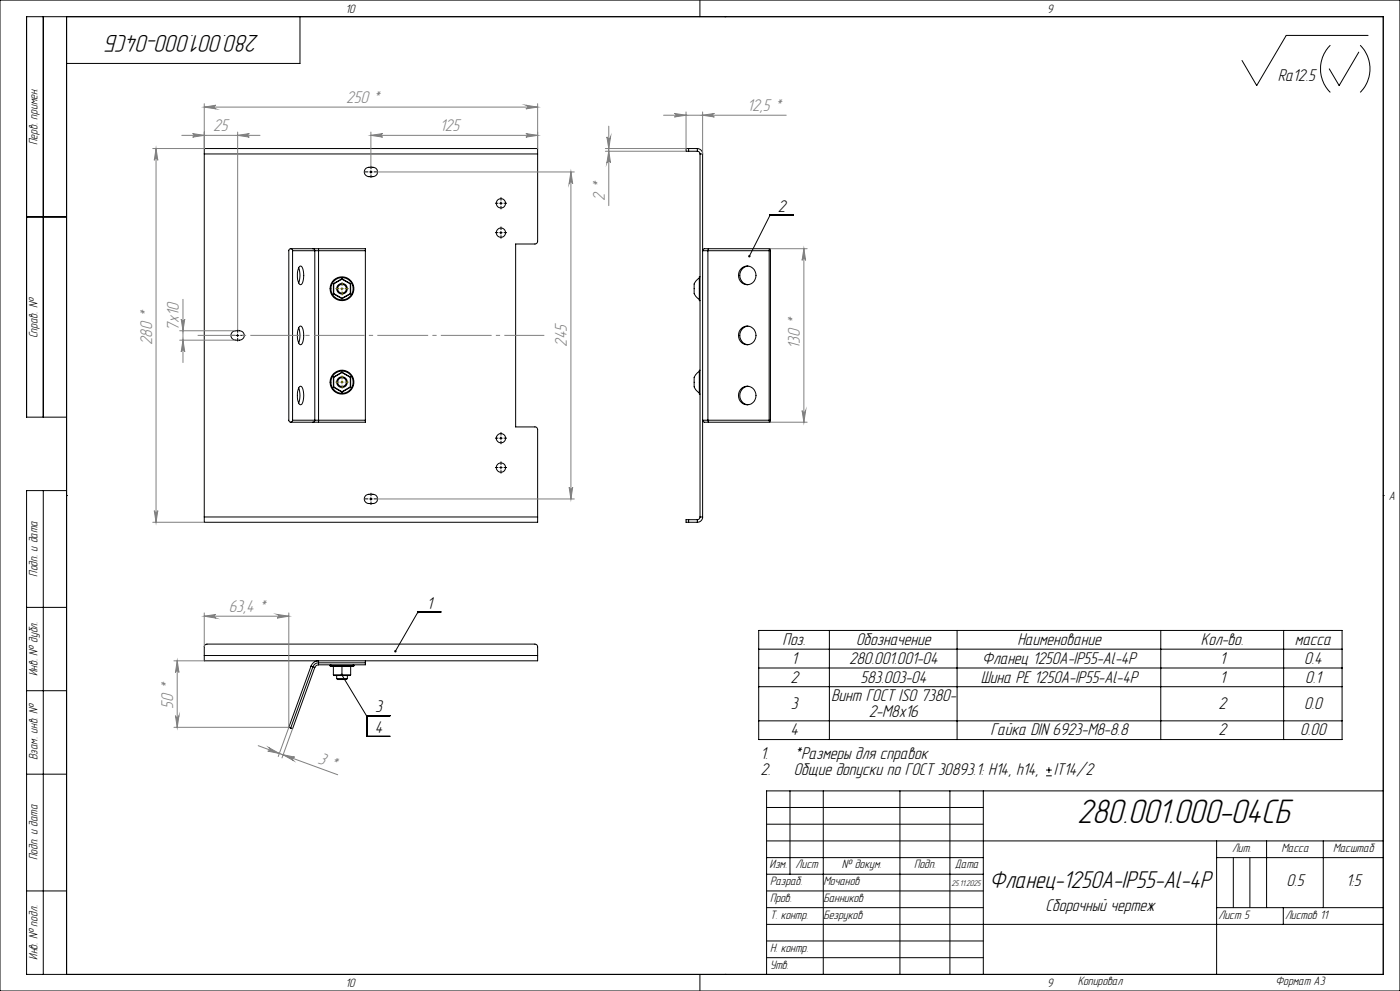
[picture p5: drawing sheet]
<svg xmlns="http://www.w3.org/2000/svg" width="420mm" height="297mm" viewBox="0 0 420 297" stroke-linecap="round" stroke-linejoin="round" font-family="sans-serif">
<g fill="none" stroke="#000" stroke-width=".3">
<path d="M0 0h420v297h-420zM13 5v120M20 5v287M90 5v14h-70M210 0v5M217.5 5h.1M399.1 13.5a10 10 0 0 0 0 14.2M407.6 15.6l-5.9 10-2.9-5M408.1 13.5a10 10 0 0 1 0 14.2M410.4 10.6h-24.5l-8.9 15-4.4-7.5M61.3 46.1v-1.6h100v1.6M61.3 46.1h100"/>
<path d="M61.3 46.1v108.8M109.8 50.4a2.69 2.69 0 0 1 3.3 .4 1.41 1.41 0 0 1-1.2 2.1 2.16 2.16 0 0 1-2.4-.7 1.4 1.4 0 0 1 .3-1.8zM110.9 51.5h.8M111.3 51.1v.8M161.3 46.1v26.4l-.7 .6h-5.9v54.8h5.8a.78 .78 0 0 1 .8 .8v26.2M206.6 44.5h-.8v.8h.8M206.6 44.5h2.6M206.6 44.5v.8M206.6 45.3h2.6M209.2 44.5a1.63 1.63 0 0 1 1.6 1.6M209.2 45.3l.7 .4 .1 .4M209.2 44.5v.8"/>
<path d="M210 46.1h.8M210 46.1v108.8M210.8 46.1v108.8M8 65h12M87.2 74.5l-.6 .5v51l.6 .5M87.2 74.5l.5 .3 .1 .3M87.2 74.5h6.7M87.8 75.1v50.8M87.8 75.1h6.6M90 79.8l.2-.1a3.5 3.5 0 0 1 .9 3.4l-.3 1.6-.6 .6a3.6 3.6 0 0 1-1-3.4l.4-1.5zM93.9 74.5l.5 .3v.3M93.9 74.5h1.7"/>
<path d="M94.4 75.1h1.2M94.4 75.1v50.8M95.6 74.5v.6M95.6 74.5h14v.6M95.6 75.1h14M95.6 75.1v50.8M109.6 75.1v50.8M149.9 69.7h.8M149.9 60.9h.8M150.3 60.5v.8M150.3 69.3v.8M212.4 75.1h18.4"/>
<path d="M212.4 75.1v50.8M212.6 74.5l-.2 .6M212.6 74.5a1.34 1.34 0 0 0-1.8 .6h1.6M212.6 74.5h18.4M224.4 79.7a2.83 2.83 0 0 0-2.5 2.8 2.83 2.83 0 0 0 2.5 2.8M230.8 75.1v50.8M231 74.5l-.2 .6M231 74.5l.1 .4v51.2l-.1 .4M231 64.6h.1M231 64.4h6.9M231 64.6l-6.2 12.2M69.8 99.4a2.65 2.65 0 0 1 3.3 .4 1.41 1.41 0 0 1-1.2 2.1 2.19 2.19 0 0 1-2.4-.7 1.4 1.4 0 0 1 .3-1.8z"/>
<path d="M89.6 80.3a6.9 6.9 0 0 1 0 4.5M89.6 98.3a6.8 6.8 0 0 1 0 4.5M90 97.8l.2-.1a3.5 3.5 0 0 1 .9 3.4l-.3 1.6-.6 .6a3.6 3.6 0 0 1-1-3.4l.4-1.5zM100 85v3M100 85l.1 .1M100 88l2.6 1.5M100.1 85.1v2.9M100.1 88l2.5 1.4M100.1 88h-.1M102.6 83.5v.2M102.6 89.4v.1M102.6 83.7l-2.5 1.4"/>
<path d="M102.6 83.5l-2.6 1.5M102.6 83.7l2.5 1.4M102.6 83.5l2.6 1.5M105.1 85.1v2.9M105.1 88l-2.5 1.4M105.1 88h.1M105.2 85v3M105.2 88l-2.6 1.5M105.2 85l-.1 .1M209.8 83.3l-.7 .6a2.46 2.46 0 0 0-.9 2.6 2.77 2.77 0 0 0 1.6 3.2M210 83h-.2v7.1h.2M222.1 98.8a2.74 2.74 0 0 1 4.4 .4 2.74 2.74 0 0 1-1.7 4.1 2.78 2.78 0 0 1-2.9-1.4 2.78 2.78 0 0 1 .2-3.1z"/>
<path d="M222.1 80.8a2.74 2.74 0 0 1 4.4 .4 2.74 2.74 0 0 1-1.7 4.1 2.78 2.78 0 0 1-2.9-1.4 2.78 2.78 0 0 1 .2-3.1zM224.4 97.8a2.81 2.81 0 0 0-2.5 2.7 2.81 2.81 0 0 0 2.5 2.8M70.9 100.5h.8M71.3 100.1v.8M89.6 116.3a6.8 6.8 0 0 1 0 4.5M89.7 116l.5-.3a3.8 3.8 0 0 1 .8 4.1l-.4 1.3a.49 .49 0 0 1-.9 0 6.3 6.3 0 0 1 0-5.1zM100 113l.1 .1M100 113v3M100 116l2.6 1.5M100.1 113.1v2.9M100.1 116h-.1M100.1 116l2.5 1.4"/>
<path d="M102.6 111.7l2.5 1.4M102.6 111.5v.2M102.6 117.4v.1M102.6 111.5l2.6 1.5M102.6 111.7l-2.5 1.4M102.6 111.5l-2.6 1.5M105.1 116l-2.5 1.4M105.1 116h.1M105.1 113.1v2.9M105.2 113l-.1 .1M105.2 116l-2.6 1.5M105.2 113v3"/>
<path d="M209.8 111.3l-.7 .6a2.53 2.53 0 0 0-.9 2.6 2.81 2.81 0 0 0 1.6 3.3M210 111h-.2v7.1h.2M222.5 116.3a2.68 2.68 0 0 1 3.7 .6 2.68 2.68 0 0 1-.4 3.7 2.68 2.68 0 0 1-3.7-.3 2.97 2.97 0 0 1 .4-4zM224.4 115.7a2.81 2.81 0 0 0-2.5 2.8 2.81 2.81 0 0 0 2.5 2.8M20 125h-12v-120h407v287h-407v-145h12M87.2 126.5h6.7M87.8 125.9l-.2 .5-.4 .1M87.8 125.9h6.6M93.9 126.5h1.7M94.4 125.9l-.1 .5-.4 .1M94.4 125.9h1.2M95.6 125.9v.6"/>
<path d="M95.6 125.9h14M109.6 125.9v.6h-14M149.9 131.3h.8M150.3 130.9v.8M150.3 139.7v.8M212.4 125.9l.2 .6M212.4 125.9h-1.5a.73 .73 0 0 0 .4 .7 .73 .73 0 0 0 .8-.1h.5M212.4 125.9h18.4M212.6 126.5h18.4M230.8 125.9l.2 .6M13 147v145M20 148.5h.1"/>
<path d="M61.3 154.9v1.6h100v-1.6M61.3 154.9h100M109.8 148.4a2.69 2.69 0 0 1 3.3 .4 1.38 1.38 0 0 1-1.2 2.1 2.09 2.09 0 0 1-2.4-.7 1.4 1.4 0 0 1 .3-1.8zM110.9 149.5h.8M111.3 149.1v.8M149.9 140.1h.8M206.6 155.7h-.8v.8h.8M206.6 156.5h2.6M206.6 155.7v.8M206.6 155.7h2.6M209.2 155.7v.8M210 154.9l-.3 .7-.5 .1"/>
<path d="M210 154.9h.8M210.8 154.9a1.57 1.57 0 0 1-1.6 1.6M415 148.5h.1M8 182h12M61.3 196.5v-2.8l.3-.5 .5-.2h98.4l.7 .5 .1 3M61.3 196.5v1.5h100v-1.5M61.3 196.5h100M93.3 199.6l.6 .2M93.3 199.6l-6.7 18.4 .6 .2M93.9 199.8l.5 .2M93.9 199.8l-6.7 18.4M95.6 198.6a1.79 1.79 0 0 0-1.7 1.2"/>
<path d="M95.6 198.6v.6M95.6 199.2l-.7 .3-.5 .5M95.6 198.6v-.4a2.08 2.08 0 0 0-2.3 1.4M95.6 198.6h14M99 199.5l.2 .2h6.8l.2-.2M99 199.5h7.2M99.3 199.2l-.3 .3M100 199.7v2.5M102.6 199.7v2.8M105.2 199.7v2.5M105.9 199.2l.3 .3M109.6 198v.6"/>
<path d="M109.6 198.6v.6h-14M125.3 183.6h.1M125.3 183.4h7M125.3 183.6l-6.7 11.6M227.6 188.9h175v32.7h-175zM227.6 194.6h175M248.8 188.9v32.7M287.1 188.9v32.7M348.2 188.9v32.7M385.1 188.9v32.7M8 207h12M94.4 200l-6.6 18.4-.6-.2"/>
<path d="M100 202.2h5.2M100 202.2l.1 .3h5l.1-.3M101 203.4h3.2M101 203.4l.3 .3h.6a3.2 3.2 0 0 0 2.3-.3M101 202.5v.9M102.5 202.2l7.6 12.5M104.2 202.5v.9M110.1 214.7h.1M110.1 214.5h6.9M110.1 214.5v6.2M227.6 200.2h175M227.6 205.8h175"/>
<path d="M227.6 216h175M8 232h12M110.1 220.7h6.9M237 237v25M247 237v55M270 237v55M285 237v55M295 237v55M313.8 232.5h1.7M313.8 230.8h1.7M314.7 229.9v1.8M415 237h-185v55"/>
<path d="M230 242h65M230 247h65M230 252h185M230 257h65M365 252v40M365 257h50M370 257v15M375 257v15M380 252v20M397 252v20M8 267h12M230 267h65"/>
<path d="M230 272h65M230 277h185M230 262h65M365 272h50M385 272v5M210 292v5M217.5 292h.1M230 282h65M230 287h65"/>
<circle cx="150.3" cy="69.7" r="1.41"/>
<circle cx="150.3" cy="60.9" r="1.41"/>
<circle cx="102.6" cy="86.5" r="1.59"/>
<circle cx="102.6" cy="86.5" r="3.6"/>
<circle cx="102.6" cy="86.6" r="1.32"/>
<circle cx="102.6" cy="86.5" r="3.3"/>
<circle cx="102.6" cy="114.5" r="1.6"/>
<circle cx="102.6" cy="114.5" r="1.32"/>
<circle cx="102.6" cy="114.5" r="3.6"/>
<circle cx="102.6" cy="114.5" r="3.3"/>
<circle cx="150.3" cy="131.3" r="1.4"/>
<circle cx="150.3" cy="140.1" r="1.41"/>
</g>
<g fill="none" stroke="#808080" stroke-width=".3">
<path d="M61.3 32.1l3.5-.6a.55 .55 0 0 0-.5 .6 .55 .55 0 0 0 .5 .5zM61.3 31.1v13.4h-15.5M61.3 32.1h100M71.3 39.6v59.1M111.3 39.6v10.1M157.8 31.5l3.5 .6-3.5 .5a.55 .55 0 0 0 .5-.5 .55 .55 0 0 0-.5-.6zM161.3 31.1v13.4M182.6 37.8v23.8M199.1 34.5h36.8M202.3 34l3.5 .5-3.5 .6a.53 .53 0 0 0 .5-.6 .53 .53 0 0 0-.5-.5zM205.8 33.5v11h-24.2M210.8 34.5l3.5-.5a.53 .53 0 0 0-.5 .5 .53 .53 0 0 0 .5 .6z"/>
<path d="M210.8 33.5v12.6M46.8 44.5l.5 3.5a.53 .53 0 0 0-.5-.5 .53 .53 0 0 0-.5 .5zM46.8 44.5v112M54.5 40.6h23.5M57.8 40l3.5 .6-3.5 .5a.53 .53 0 0 0 .5-.5 .53 .53 0 0 0-.5-.6zM71.3 40.6l3.5-.6a.53 .53 0 0 0-.5 .6 .53 .53 0 0 0 .5 .5zM111.3 40.6l3.5-.6a.53 .53 0 0 0-.5 .6 .53 .53 0 0 0 .5 .5zM111.3 40.6h50M113.1 51.5h59.2M157.8 40l3.5 .6-3.5 .5a.53 .53 0 0 0 .5-.5 .53 .53 0 0 0-.5-.6zM171.3 51.5l.5 3.5a.53 .53 0 0 0-.5-.5 .53 .53 0 0 0-.6 .5zM171.3 51.5v98"/>
<path d="M181.6 45.3h24.2M182.1 41a.55 .55 0 0 0 .5 .6 .55 .55 0 0 0 .6-.6l-.6 3.5zM182.6 45.3l.6 3.5a.55 .55 0 0 0-.6-.5 .55 .55 0 0 0-.5 .5zM231 74.5h11.1M241.2 74.5l.5 3.5a.53 .53 0 0 0-.5-.5 .53 .53 0 0 0-.6 .5zM241.2 74.5v52M53.9 99.1h16.8M54.4 95.6a.53 .53 0 0 0 .5 .5 .53 .53 0 0 0 .5-.5l-.5 3.5zM54.9 89.7v19M53.9 101.9h16.8M54.9 101.9l.5 3.5a.53 .53 0 0 0-.5-.5 .53 .53 0 0 0-.5 .5zM231 126.5h11.1"/>
<path d="M240.6 123a.53 .53 0 0 0 .6 .5 .53 .53 0 0 0 .5-.5l-.5 3.5zM45.8 156.5h15.5M46.3 153a.53 .53 0 0 0 .5 .5 .53 .53 0 0 0 .5-.5l-.5 3.5zM113.1 149.5h59.2M170.7 146a.53 .53 0 0 0 .6 .5 .53 .53 0 0 0 .5-.5l-.5 3.5zM52.2 198h9.1M53.2 198l.5 3.5a.53 .53 0 0 0-.5-.5 .53 .53 0 0 0-.6 .5zM53.2 198v20M61.3 184.7l3.5-.6a.55 .55 0 0 0-.5 .6 .55 .55 0 0 0 .5 .5zM61.3 183.7v10.1M61.3 184.7h25.3M83.1 184.1l3.5 .6-3.5 .5a.55 .55 0 0 0 .6-.5 .55 .55 0 0 0-.6-.6z"/>
<path d="M86.6 183.7v34.3h-34.4M52.6 214.5a.53 .53 0 0 0 .6 .5 .53 .53 0 0 0 .5-.5l-.5 3.5zM86.6 218l-3.1 8.7M87.8 218.4l-3.2 8.8M77.5 223.5l23.8 8.7M80.7 224.1l3.1 1.7-3.5-.7a.54 .54 0 0 0 .7-.3 .54 .54 0 0 0-.3-.7zM84.9 226.2l3.5 .7a.55 .55 0 0 0-.7 .3 .55 .55 0 0 0 .3 .7z"/>
</g>
<g fill="none" stroke="#000" stroke-width=".3" stroke-dasharray="15.2 1.3 1.3 1.3" stroke-linecap="butt">
<path d="M110.5 51.5h-1M111.3 50.7v-1M111.3 52.3v1M112.1 51.5h1M149.5 69.7h-1M149.5 60.9h-1M150.3 68.9v-1M150.3 70.5v1M150.3 60.1v-1M150.3 61.7v1M151.1 69.7h1M151.1 60.9h1"/>
<path d="M71.3 99.7v-1M70.5 100.5h-1M71.3 101.3v1M72.1 100.5h1M149.5 131.3h-1M150.3 130.5v-1M150.3 132.1v1M150.3 139.3v-1M151.1 131.3h1M110.5 149.5h-1M111.3 148.7v-1M111.3 150.3v1"/>
<path d="M112.1 149.5h1M149.5 140.1h-1M150.3 140.9v1M151.1 140.1h1"/>
</g>
<path d="M101.8 86.5h-1.2M102.6 85.7v-1.2M102.6 87.3v1.2M103.4 86.5h1.2M101.8 114.5h-1.2M102.6 113.7v-1.2M102.6 115.3v1.2M103.4 114.5h1.2" fill="none" stroke="#808000" stroke-width=".3" stroke-dasharray="15.2 1.3 1.3 1.3" stroke-linecap="butt"/>
<path d="M59.3 100.5h104" fill="none" stroke="#808080" stroke-width=".3" stroke-dasharray="15.2 1.3 1.3 1.3" stroke-dashoffset="3.2" stroke-linecap="butt"/>
<path d="M102.2 86.5h.8M102.6 86.1v.8M102.2 114.5h.8M102.6 114.1v.8" fill="none" stroke="#808000" stroke-width=".3"/>
<path d="M102.3 201.9a.37 .37 0 0 0 0 .6 .37 .37 0 0 0 .6-.3 .37 .37 0 0 0-.5-.3l.1 .3zM118.3 195l.1 .5 .2-.3-.2 .3a.36 .36 0 0 0 .5-.1 .36 .36 0 0 0-.1-.5 .36 .36 0 0 0-.5 .1zM224.6 76.5v.6l.2-.3-.2 .3a.35 .35 0 0 0 .5-.3 .35 .35 0 0 0-.5-.3z" fill="#000"/>
<g fill="#808080">
<path d="M83.1 184.1l3.5 .6-3.5 .5a.55 .55 0 0 0 .6-.5 .55 .55 0 0 0-.6-.6zM61.3 184.7l3.5-.6a.55 .55 0 0 0-.5 .6 .55 .55 0 0 0 .5 .5z"/>
<path d="M61.3 32.1l3.5-.6a.55 .55 0 0 0-.5 .6 .55 .55 0 0 0 .5 .5zM157.8 31.5l3.5 .6-3.5 .5a.55 .55 0 0 0 .5-.5 .55 .55 0 0 0-.5-.6zM57.8 40l3.5 .6-3.5 .5a.53 .53 0 0 0 .5-.5 .53 .53 0 0 0-.5-.6zM71.3 40.6l3.5-.6a.53 .53 0 0 0-.5 .6 .53 .53 0 0 0 .5 .5z"/>
<path d="M111.3 40.6l3.5-.6a.53 .53 0 0 0-.5 .6 .53 .53 0 0 0 .5 .5zM157.8 40l3.5 .6-3.5 .5a.53 .53 0 0 0 .5-.5 .53 .53 0 0 0-.5-.6z"/>
<path d="M202.3 34l3.5 .5-3.5 .6a.53 .53 0 0 0 .5-.6 .53 .53 0 0 0-.5-.5zM210.8 34.5l3.5-.5a.53 .53 0 0 0-.5 .5 .53 .53 0 0 0 .5 .6z"/>
<path d="M182.6 45.3l.6 3.5a.55 .55 0 0 0-.6-.5 .55 .55 0 0 0-.5 .5zM182.1 41a.55 .55 0 0 0 .5 .6 .55 .55 0 0 0 .6-.6l-.6 3.5z"/>
<path d="M170.7 146a.53 .53 0 0 0 .6 .5 .53 .53 0 0 0 .5-.5l-.5 3.5zM171.3 51.5l.5 3.5a.53 .53 0 0 0-.5-.5 .53 .53 0 0 0-.6 .5zM54.9 101.9l.5 3.5a.53 .53 0 0 0-.5-.5 .53 .53 0 0 0-.5 .5zM54.4 95.6a.53 .53 0 0 0 .5 .5 .53 .53 0 0 0 .5-.5l-.5 3.5z"/>
<path d="M46.8 44.5l.5 3.5a.53 .53 0 0 0-.5-.5 .53 .53 0 0 0-.5 .5zM46.3 153a.53 .53 0 0 0 .5 .5 .53 .53 0 0 0 .5-.5l-.5 3.5zM53.2 198l.5 3.5a.53 .53 0 0 0-.5-.5 .53 .53 0 0 0-.6 .5zM52.6 214.5a.53 .53 0 0 0 .6 .5 .53 .53 0 0 0 .5-.5l-.5 3.5zM241.2 74.5l.5 3.5a.53 .53 0 0 0-.5-.5 .53 .53 0 0 0-.6 .5zM240.6 123a.53 .53 0 0 0 .6 .5 .53 .53 0 0 0 .5-.5l-.5 3.5z"/>
<path d="M80.7 224.1l3.1 1.7-3.5-.7a.54 .54 0 0 0 .7-.3 .54 .54 0 0 0-.3-.7zM84.9 226.2l3.5 .7a.55 .55 0 0 0-.7 .3 .55 .55 0 0 0 .3 .7z"/>
</g>
<text font-size="10.5" x="323.1" y="246.7">280.001.000-04СБ</text>
<g font-size="7.5">
<text x="77.8" y="10.4" transform="rotate(-180 77.8 10.4)">280.001.000-04СБ</text>
<text x="296.9" y="266.1">Фланец-1250А-IP55-Al-4P</text>
</g>
<g font-size="5.3">
<text x="383.3" y="24.4">Ra12.5</text>
<text x="233.3" y="63.4">2</text>
<text x="128" y="182.4">1</text>
<text x="234.8" y="193.3">Поз.</text>
<text x="256.8" y="193.3">Обозначение</text>
<text x="305.2" y="193.3">Наименование</text>
<text x="360.3" y="193.3">Кол-во.</text>
<text x="388.5" y="193.3">масса</text>
<text x="237.5" y="198.9">1</text>
<text x="254.7" y="198.9">280.001.001-04</text>
<text x="294.7" y="198.9">Фланец 1250А-IP55-Al-4P</text>
<text x="365.9" y="198.9">1</text>
<text x="391.2" y="198.9">0.4</text>
<text x="237.1" y="204.5">2</text>
<text x="258.1" y="204.5">583.003-04</text>
<text x="294.2" y="204.5">Шина PE 1250А-IP55-Al-4P</text>
<text x="365.9" y="204.5">1</text>
<text x="391.6" y="204.5">0.1</text>
<text x="112.6" y="213.5">3</text>
<text x="237.2" y="212.5">3</text>
<text x="249.3" y="210.2">Винт ГОСТ ISO 7380-</text>
<text x="260.7" y="214.8">2-М8х16</text>
<text x="365.6" y="212.5">2</text>
<text x="391.2" y="212.5">0.0</text>
<text x="112.4" y="219.7">4</text>
<text x="237.1" y="220.4">4</text>
<text x="297.2" y="220.4">Гайка DIN 6923-M8-8.8</text>
<text x="365.6" y="220.4">2</text>
<text x="390.1" y="220.4">0.00</text>
<text x="228.1" y="227.6">1.</text>
<text x="238.1" y="227.6">*Размеры для справок</text>
<text x="228.1" y="232.2">2.</text>
<text x="238.1" y="232.2">Общие допуски по ГОСТ 30893.1: H14, h14,</text>
<text x="316.2" y="232.2">IT14/2</text>
<text x="385.9" y="265.6">0.5</text>
<text x="403.9" y="265.6">1:5</text>
<text x="313.6" y="272.9">Сборочный чертеж</text>
</g>
<g font-size="5.3" fill="#808080">
<text x="103.9" y="30.8">250 *</text>
<text x="224.1" y="33.3">12,5 *</text>
<text x="64" y="39.3">25</text>
<text x="132" y="39.3">125</text>
<text x="181.4" y="60.2" transform="rotate(-90 181.4 60.2)">2 *</text>
<text x="53.7" y="99.1" transform="rotate(-90 53.7 99.1)">7х10</text>
<text x="45.6" y="103.4" transform="rotate(-90 45.6 103.4)">280 *</text>
<text x="170.1" y="103.8" transform="rotate(-90 170.1 103.8)">245</text>
<text x="239.9" y="104.4" transform="rotate(-90 239.9 104.4)">130 *</text>
<text x="68.6" y="183.4">63,4 *</text>
<text x="51.9" y="212.5" transform="rotate(-90 51.9 212.5)">50 *</text>
<text x="95.1" y="228.6" transform="rotate(20 95.1 228.6)">3 *</text>
</g>
<g font-size="3.8">
<text x="103.7" y="3.8">10</text>
<text x="314.2" y="3.8">9</text>
<text x="11.3" y="43.5" transform="rotate(-90 11.3 43.5)">Перв. примен.</text>
<text x="11.3" y="101.4" transform="rotate(-90 11.3 101.4)">Справ. №</text>
<text x="416.6" y="149.8">A</text>
<text x="11.3" y="172.8" transform="rotate(-90 11.3 172.8)">Подп. и дата</text>
<text x="11.3" y="202.7" transform="rotate(-90 11.3 202.7)">Инв. № дубл.</text>
<text x="11.3" y="227.8" transform="rotate(-90 11.3 227.8)">Взам. инв. №</text>
<text x="11.3" y="257.8" transform="rotate(-90 11.3 257.8)">Подп. и дата</text>
<text x="369.6" y="255.2">Лит.</text>
<text x="384.4" y="255.2">Масса</text>
<text x="399.9" y="255.2">Масштаб</text>
<text x="230.9" y="260.2">Изм.</text>
<text x="238.7" y="260.2">Лист</text>
<text x="252.6" y="260.2">№ докум.</text>
<text x="274.2" y="260.2">Подп.</text>
<text x="286.5" y="260.2">Дата</text>
<text x="231" y="265.3">Разраб.</text>
<text x="247" y="265.4">Мочанов</text>
<text x="231" y="275.3">Т. контр.</text>
<text x="231" y="270.3">Пров.</text>
<text x="247" y="275.3">Безруков</text>
<text x="247" y="270.4">Банников</text>
<text x="365.5" y="275.3">Лист 5</text>
<text x="385.5" y="275.3">Листов 11</text>
<text x="11.3" y="287.7" transform="rotate(-90 11.3 287.7)">Инв. № подл.</text>
<text x="231" y="285.3">Н. контр.</text>
<text x="231" y="290.3">Утв.</text>
<text x="103.7" y="295.8">10</text>
<text x="314.2" y="295.8">9</text>
<text x="323.3" y="295.2">Копировал</text>
<text x="382.7" y="295.2">Формат А3</text>
</g>
<text font-size="2.6" x="285.4" y="265.5">25.11.2025</text>
</svg>
